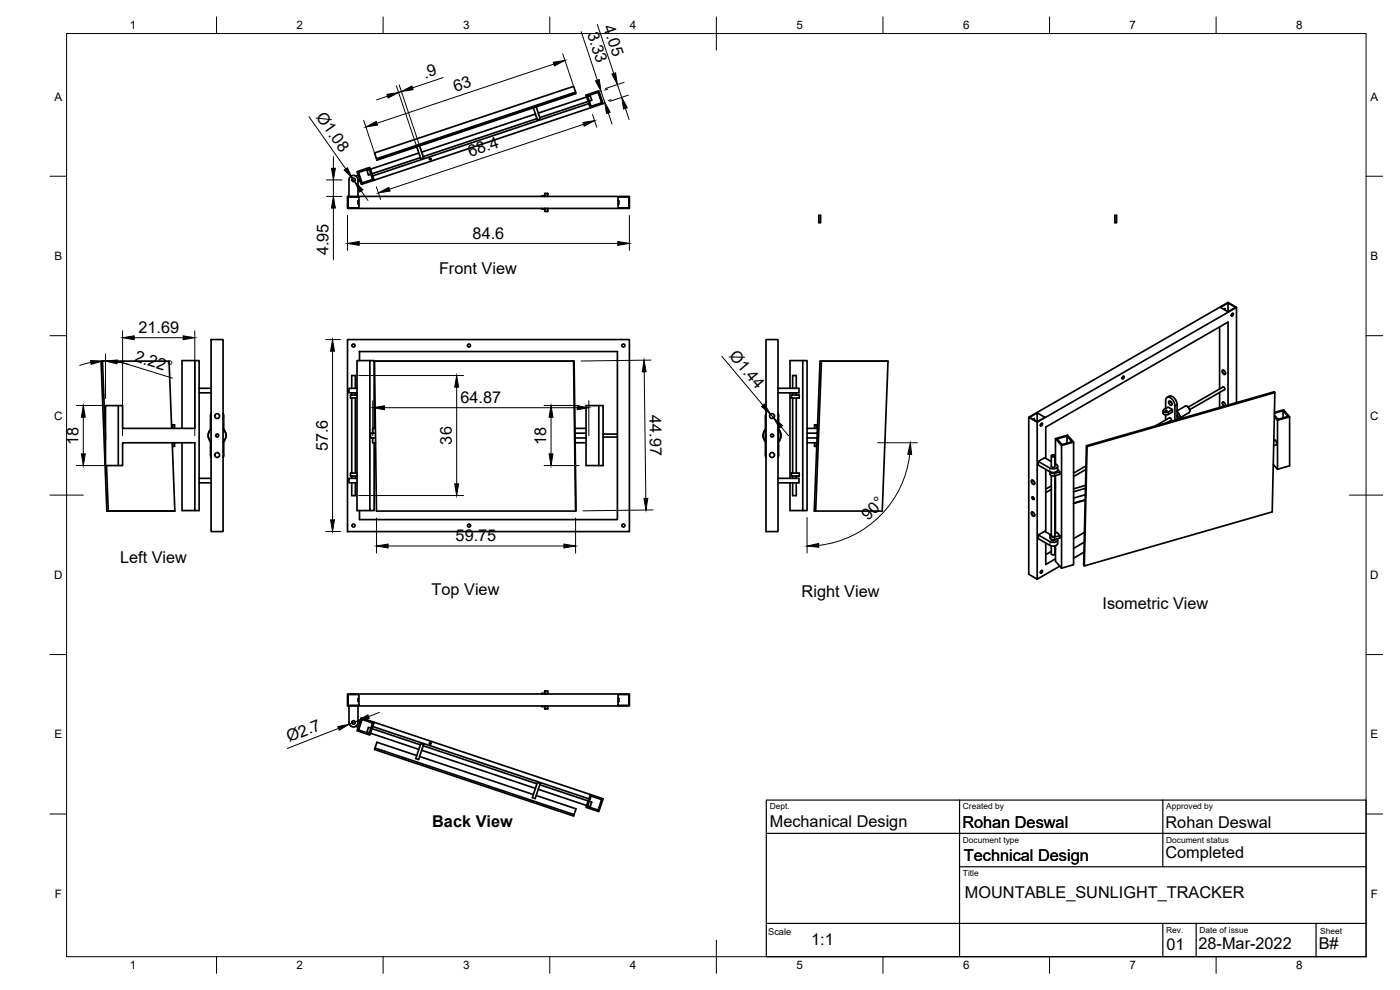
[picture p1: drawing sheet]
<svg xmlns="http://www.w3.org/2000/svg" width="420mm" height="297mm" viewBox="0 0 420 297" stroke-linecap="round" stroke-linejoin="round" font-family="sans-serif">
<!-- layer: Visible -->
<g fill="none" stroke="#000" stroke-width=".51">
<path d="M160.7 34.2l-34.1 11.4M160.9 32.1l1.2 3.6-.8 .3-1.2-3.6M161.1 35.6l-34.1 11.4M172.7 27.7l-.6-1.8-59.7 20 .6 1.7M176.1 29.1l-14.6 4.8M176.3 28.8l3.2-1.1 1.1 3.2-3.2 1zM176.4 29l.7-.3 .5 1.4-.8 .2M176.5 30.4l-14.5 4.9M176.7 31.1l-64.9 21.7M177.2 32.4l-1.3-3.9 3.8-1.3 1.3 3.9-68.7 23M104.3 58.9h84.6v3.6h-84.6zM104.5 59.1h3.2v3.3h-3.2z"/>
<path d="M104.7 58.9l.1-4.9a1.34 1.34 0 0 1 1.3-1.4 1.34 1.34 0 0 1 1.3 1.4v4.9M107.1 51.5l3.9-1.3 1.3 3.9-3.9 1.2zM107.5 52.6l-.7 .2M107.6 51.7l3.2-1 1 3.1-3.1 1.1zM108.1 54.3l-.7 .2M110.8 50.9l-.7 .2 .5 1.4 .7-.3M113 47.6l59.7-19.9 .2 .4-59.8 20zM125.7 45.9l-14.5 4.9M125.9 43.8l1.2 3.6-.8 .3-1.2-3.6M126.2 47.3l-14.6 4.8M163.5 58.8h-.9v.1M163.5 58.1v.7"/>
<path d="M163.5 58v.9v-.1M163.5 58v.1M163.5 58h.8M164.3 58l.1 .9M164.3 58v.9M185.5 59.1h3.2v3.3h-3.2zM107.7 60.3h-.3v.9h.3M162.6 62.5v.2h.9M163.5 62.7v-.2v.9M163.5 62.7v.7h.8M164.3 62.5v.9M164.4 62.5l-.1 .9"/>
<path d="M185.5 60.3h.2v.9h-.2M245.7 64.6h.6v2.3h-.6zM334.6 64.6h.5v2.3h-.5zM366 98.1v18.6M367.3 92.8l.3-.2 .1 .4M367.6 92.6v.3M368.6 90.9l-2.3 1.3 2.3 1.3 2.2-1.3-2.2-1.3v2.6M369.7 94.2l.3-.2 .2 .2-.5 .6-.2-.2zM370 94l-.1 .5-.3 .3M371.1 92.2l-2.5-1.5-59.9 34.5M30.8 108.4h-.5l1.8 44.9M30.8 108.4h19.9l.8 20.1"/>
<path d="M30.8 108.4l.9 23.3M58.5 108.2h1.3v45h-1.3M59.8 117.9h3.6M59.8 116.5h3.6M63.4 101.9h3.6v57.6h-3.6zM104.3 101.9h84.6v57.6h-84.6zM105.6 116.5v-3.8h1v3.8M105.6 117.9v.6M105.6 119.4v22.6M106.6 117.9v.6M106.6 119.4v22.6M107.1 116.5h-2.4v1.4h2.4"/>
<path d="M107.1 118.5h-1.9v.9h1.9M107.9 108.2v-2.7h77.4v50.4h-77.4v-2.7M111 108.2h-3.9v45h3.9M112.4 108.4l.6 44.9h59.7l-.4-44.9h-59.9h59.7M172.3 108.4l.4 44.9M229.9 101.9h3.6v57.6h-3.6zM233.5 116.5h6.3v1.4h-6.3M237.1 116.5v-8.3h5.1v45h-5.1v-8.3M237.1 117.9v25.6M237.5 118.5h2.4v.9h-2.4zM237.9 116.5v-3.8h1.1v3.8M237.9 117.9v.6"/>
<path d="M237.9 119.4v22.6M239 117.9v.6M239 119.4v22.6M240.9 108.2v45M246.1 108.4h20.4l-1.7 44.9h-20.4zM246.1 108.4h20.4M246.5 108.4l-1.7 44.9M336.9 113.1l.3-.2 .2 .2-.5 .6-.2-.2zM337.2 112.9v.4l-.4 .3M350.9 118.9l-.7 .4M350.9 118.9a2.35 2.35 0 0 1 2.4 2.5v4.5M366 117.8v4.5"/>
<path d="M366.9 111.2a.74 .74 0 0 1 .8 .3 .74 .74 0 0 1-.1 .9l-.7-.5zM367 111l.1 .8 .6 .5M382.6 117.8l-56.4 16.2-.1-.3M32 139.7l.5 13.6M35.5 121.7h-3.8v18h3.8M51.7 132.8l.8 20.5M51.9 128.5v-1h.5v1M51.9 132.8v1.1h.5v-1.1M54.6 128.5v-20.3h3.9v20.3h-21.7v-6.8h-1.3v18h1.3v-6.9h21.7v20.4h-3.9v-20.4M63.2 132.5l.2 4.8M63.4 128.7a2.66 2.66 0 0 0 0 3.9M63.4 128.7a2.7 2.7 0 0 0 0 4"/>
<path d="M63.4 124l-.2 4.8M67 128.7a2.7 2.7 0 0 1 0 4M67 124l.1 4.8M67 128.7a2.66 2.66 0 0 1 0 3.9M67.1 132.5l-.1 4.8M111.8 131.4v1.4h.9M112.3 128.5v-20.3h-1.3v45h1.3v-20.4M112.6 128.5h-.8v1.5M112.7 130l-1.3-.1-.2 .8 .2 .7h1.3M172.6 128.5h3.3M172.6 130h3.3M172.6 131.4h3.3"/>
<path d="M172.6 132.8h3.3M175.9 121.7h5.1v18h-5.1zM179.7 121.7v18M181 130.2h4.3M181 131.1h4.3M229.7 128.9a2.66 2.66 0 0 0 0 3.5M229.7 128.8a2.7 2.7 0 0 0 0 3.7M229.9 124l-.2 .8v11.7l.2 .8M233.5 124l.2 .8M233.7 124.8v11.7M233.7 128.8a2.7 2.7 0 0 1 0 3.7M233.7 136.5l-.2 .8"/>
<path d="M233.7 128.9a2.66 2.66 0 0 1 0 3.5M242.2 128.5h3.1M242.2 132.8h3M242.2 131.4h3M242.2 130h3.1M244.5 128.5v-1h.5v1M244.5 132.8v1.1h.5v-1.1M245 131.4l.2 .2M245.3 129.7l-.3 .3M310 125.8l.4-.2v.4M310.3 125.6v.3M311.3 123.9l-2.3 1.3 2.3 1.3 2.3-1.3-2.3-1.3v2.6"/>
<path d="M311.3 126.7l-2.6-1.5v47.1l2.6 1.5M311.6 138.4l3.5 2.1 1.2 .2a.91 .91 0 0 0 1-1.1l-.3-.2M312.4 127.2l.3-.2 .2 .2-.5 .6-.2-.2zM312.7 127v.5l-.4 .3M315.5 138.5l-2-1.2-1.9 1.1v1.1l3.5 2.1M315.5 136.8v3.1M315.5 136.7l.7-.2 .4 .4-.7 .2zM316.6 136.8v3.1l-.5 .3-.6-.3M316.6 139.1l.4 .3M316.8 131.6v7.6M317.2 131.7l3-.9 1.5 1.8-3 .8zM317.4 139.9v1.1"/>
<path d="M318.6 133.7l-1.8-2.1 3.6-1 1.8 2v36.8l-3.6 1.1-1.8-2.1v-4.6M318.6 133.7v36.8M320.2 130.8v2.2M322.2 132.6l-3.6 1.1M325.9 139.8l-3.7 2.2M326.1 133.7l56.3-16.2 .2 .3-.8 35.8-56.4 16.2-.2-.2zM326.2 134l-.8 35.8M349 123.3l.1 .7 .2 .3 .6 .2 .7-.2M349.3 122.9l1.3-.7 1.3 .7v.7l-1.3 .8M349.8 123.1l.4 .1-.4 .2zM349.8 122.6v-2.4a.95 .95 0 0 1 .7-1 .95 .95 0 0 1 1.1 .4l.6 .8 .4 .9v4.8M349.8 124.5v1.5"/>
<path d="M350.4 126.7l1.1-.6-.2-.7h-.3l-4.2 2.4M350.8 120.4a.74 .74 0 0 1 .8 .4 .74 .74 0 0 1-.1 .8l-.6-.4zM351.4 120.5l.3 .6M351.9 122.9l-1.9 .9-.9-.4 .2-.5M353.2 124.6l.5 1.2-.4-1.1M353.3 123.3l2.4-1.5a1.32 1.32 0 0 1 1.2 2l-2.7 1.5M354.3 125.6l-.2-.9-.8-1.2 1 2.1M356.3 121.9h.1M356.3 121.9l.6 .6 .2 .8M356.6 122.2l10.5-6.1 .4 .3v.5l-10.5 6M357.1 123.3h.1M367 120.6v.7l.5 .5"/>
<path d="M367.8 121.8l-.2-.8-.6-.4-.2 .6 .5 .7M368.6 121.5v-24.9l-54.8 31.6v9.3M371.1 120.8v-28.6l-59.8 34.5v47.1M382.3 132.2l.5-.1 .4 1-.2 .4-.8 .2M382.5 125l.9 1.1v14.7l-1.3-1.5M382.5 123.7l2.7-.7 1.8 2.1-3.6 1M382.5 124l2.6-.8 1.4 1.8-2.9 .8-1.1-1.2M385.1 123.2v2.2M387 125.1v14.7l-3.6 1M32.5 153.3h-.4h20.4M32.5 153.3h20M59.8 144.9h3.6"/>
<path d="M59.8 143.5h3.6M105.6 144.9v3.8h1v-3.8M105.6 142.8v.7M106.6 142.8v.7M107.1 143.5h-2.4v1.4h2.4M107.1 142h-1.9v.8h1.9M233.5 143.5h6.3v1.4h-6.3M237.5 142h2.4v.8h-2.4zM237.9 144.9v3.8h1.1v-3.8M237.9 142.8v.7M239 142.8v.7M309.6 144.1a.74 .74 0 0 1 .8 .4 .74 .74 0 0 1-.1 .9l-.6-.5z"/>
<path d="M309.6 153.7a.74 .74 0 0 1 .8 .4 .74 .74 0 0 1-.1 .8l-.6-.4zM309.7 144l.1 .8 .6 .5M309.7 153.6l.1 .8 .6 .4M309.7 149.1l.5 .1 .1 .6-.4-.1zM309.9 149v.5l.4 .3M313.8 140.8v18.8M315.2 141.6v.7M315.5 142.7v18M315.5 145.8l-1.7 1M315.5 146.8l-1.7 1M315.6 141.7h.9M316.6 142.7v18l-.5 .3-.6-.3"/>
<path d="M316.6 160l.7-.2 .8 .9v.7l-1.9 .5-.8-.2-.2-.3M316.8 142.7v17.2M316.8 145.1l-.2 .1M316.8 146.1l-.2 .1M317.4 141a1.61 1.61 0 0 1-2.3 .6M317.4 140.8l.7 .8v.7l-1.9 .5-.8-.2-.2-.3M318.1 141.6l-1.9 .5-.8-.2-.2-.3M325.5 159.7l-3.3 1.9M325.7 150.1l-3.5 1M325.7 150l-3.5 .9M325.7 148.4l-3.5 1M325.8 146.5l-3.6 1"/>
<path d="M325.8 145.6l-3.6 1.1M325.9 140.9l-3.7 2.1M311.6 160.5l3.5 2a1.58 1.58 0 0 0 2.3-.6l-.1-.2M312.3 171.5l.3 .2M312.4 171.3l.3-.2 .2 .3-.5 .6-.2-.3zM312.7 171.1v.5l-.4 .3M313.8 162.9v6.5l3-1.7M315.2 160.7v.7M315.3 160.4l-1.8-1-1.9 1.1v1.1l3.5 2a1.61 1.61 0 0 0 2.3-.5v-1.1M315.5 165.4l-1.7 1M315.5 161.8v.2M315.5 163.8v2.4"/>
<path d="M315.5 160.3l-.3 .5 .6 .4 2.3-.5M316.6 161.8l-.1 .3-.4 .2-.6-.3M316.6 163.8v2.4l-.5 .3-.6-.3M316.8 164.7l-.2 .1M318.1 169.9l-6.8 3.9M325.3 165.7l-3.1 1.8M325.4 162.7l-3.2 1.8M104.3 208.2h84.6v3.6h-84.6zM104.5 208.4h3.2v3.2h-3.2zM104.7 211.8l.1 5a1.34 1.34 0 0 0 1.3 1.3 1.34 1.34 0 0 0 1.3-1.3v-5M106.8 217.9l.7 .3M107.4 216.3l.7 .2"/>
<path d="M107.7 209.6h-.3v.9h.3M108.4 215.4l3.9 1.3-1.3 3.8-3.9-1.2zM108.7 215.9l3.1 1-1 3.2-3.2-1.1zM111.2 220l14.5 4.8M111.3 218.5l-.7-.2-.5 1.3 .7 .3M111.6 218.6l14.6 4.9M111.8 218l64.9 21.7M112.3 216.7l68.7 23-1.3 3.8-3.8-1.3 1.3-3.8M162.6 211.8v.2h.9v-.2v.9M163.5 208h-.9v.2M163.5 212v.7M163.5 212.7h.8"/>
<path d="M163.5 207.3v.9v-.2M163.5 207.3v.7M163.5 207.3h.8M164.3 207.3l.1 .9M164.3 207.3v.9M164.3 211.8v.9M164.4 211.8l-.1 .9M185.5 208.4h3.2v3.2h-3.2zM185.5 209.6h.2v.9h-.2M112.5 224.4l-.1 .5 59.7 19.9 .2-.4M125.1 226.7l-12-4-.6 1.7 59.8 20 .6-1.7-12-4M125.9 227l34.2 11.4"/>
<path d="M126.3 223.1l.8 .3-1.5 4.5-.8-.3zM126.6 225.1l34.1 11.4M127 223.8l34.1 11.4M161.3 234.8l.8 .3-1.5 4.5-.8-.3zM161.5 236.8l14.6 4.9M162 235.5l14.5 4.8M177.4 238.9l3.2 1-1.1 3.2-3.2-1.1zM176.8 240.4l.8 .3-.5 1.3-.7-.2"/>
<circle cx="106.1" cy="54" r=".54"/>
<circle cx="129.1" cy="47.7" r=".26"/>
<circle cx="106.1" cy="103.7" r=".46"/>
<circle cx="140.7" cy="103.7" r=".46"/>
<circle cx="187.1" cy="103.7" r=".46"/>
<circle cx="65.2" cy="130.7" r=".46"/>
<circle cx="65.2" cy="136.5" r=".73"/>
<circle cx="65.2" cy="124.8" r=".73"/>
<circle cx="231.7" cy="124.8" r=".73"/>
<circle cx="231.7" cy="136.5" r=".73"/>
<circle cx="231.7" cy="130.7" r=".46"/>
<circle cx="106.1" cy="157.7" r=".46"/>
<circle cx="140.7" cy="157.7" r=".46"/>
<circle cx="187.1" cy="157.7" r=".46"/>
<circle cx="106.1" cy="216.8" r=".54"/>
<circle cx="129.1" cy="223" r=".26"/>
</g>
<!-- layer: Visible Narrow -->
<path d="M350.6 123.6v.8M353.3 121.4l-.7 .4M315.1 140.5v1.1M316.5 142v.8M315.1 162.5v1.1M316.5 161.2v.7" fill="none" stroke="#000" stroke-width=".3"/>
<!-- layer: Border -->
<g fill="none" stroke="#000" stroke-width=".3">
<path d="M20 10.1h390v276.9h-390zM65 5.1v5M115 5.1v5M165 5.1v5M215 5.1v10M265 5.1v5M315 5.1v5M365 5.1v5M15 52.9h5M410 52.9h5M15 100.7h5M410 100.7h5"/>
<path d="M15 148.6h10M405 148.6h10M15 196.4h5M410 196.4h5M15 244.2h5M410 244.2h5M65 287v5M115 287v5M165 287v5M215 282.1v9.9M265 287v5M315 287v5"/>
<path d="M365 287v5"/>
</g>
<!-- layer: TitleBlock -->
<path d="M230 240.1h180v46.9h-180zM230 250h180M288 240.1v46.9M349 240.1v20M230 277.1h180M288 260.1h122M349 277.1v9.9M359 277.1v9.9M395 277.1v9.9" fill="none" stroke="#000" stroke-width=".36"/>
<!-- layer: Dimensions -->
<g fill="none" stroke="#000" stroke-width=".3">
<path d="M166.2 19.2l-53.1 17.8M168.9 16.1l3.3 10M174.4 9.5l4.9 14.6M179.3 7.3l4.9 14.8M92.7 35l11.1 15.7M109.1 36.1l3.4 10M116.3 28.9l-3.3 1.1M119 25.8l6.6 19.9M119.8 25.5l6.7 19.9M120.5 27.5l-.9 .3M133 23.3l-9.2 3.1M175.1 37.3l-58.2 19.5"/>
<path d="M177.8 34.4l1.3 3.8M180.4 27.4l1 3.2M182.4 26.7l-.9 .3M182.6 33.9l1.1 3.3M183.4 29.9l-.9 .3M185.3 25.4l1.3 3.8M187.3 24.7l-5.6 1.9M187.7 32.5l1.1 3.4M188.6 28.5l-5.6 1.9M98 54h4.6M98 58.9h4.6M100.1 47v3.5"/>
<path d="M100.1 54v4.9M105.8 53.5l.6 .9M108.4 57.3l2 2.9M112.9 56l1.3 3.9M100.1 62.4v15.6M104.3 64.6v10.5M107.8 73h77.6M188.9 64.6v10.5M36.8 99.2v31.5M58.5 99.2v31.5M27.3 108.7l-3.4 .9M30.8 108.3h.9a23.4 23.4 0 0 1 6.9 1.1"/>
<path d="M31.7 106.2v13.4M35.2 108.6l3.4 .8M38.6 109.4l13.2 4.1M40.3 101.3h14.7M97.7 101.9h4.5M99.8 105.4v50.6M107.7 112.7h31.4M137.1 116.2v29M193.3 111.6l.5 37.9M195.4 108l-21 .3M216.6 106.9l12.4 14.7M22.9 139.7h10.5"/>
<path d="M22.9 121.7h10.5M25 125.2v11M111.9 120.2v10.5M115.4 122.3h57.8M163.3 139.7h10.5M163.3 121.7h10.5M165.4 125.2v11M176.7 120.2v10.5M231.2 124.3l1 1.1M234.4 128.1l2.3 2.6M263.4 132.8h11.9M273 136.3a31 31 0 0 1-27.3 27.3"/>
<path d="M97.7 159.5h4.5M107.7 148.7h31.4M113 155.4v10.5M172.7 155.4v10.5M196 153l-21 .3M242.2 155.3v10.6M116.5 163.8h52.7M101.6 218.6l-15.4 6M104.8 216.8a1.34 1.34 0 0 0 1.8 1.2M107.4 216.3l-2.6 1M113.9 213.7l-3.3 1.3"/>
</g>
<g fill="#000" stroke="#000" stroke-width=".3">
<path d="M166 18.7l3.5-.6-3.1 1.7zM109.8 38.1l3.1-1.7 .4 1.1zM116.1 28.3l3.5-.5-3.1 1.6zM120.5 27.5l3.1-1.7 .4 1.1zM174.9 36.8l3.5-.6-3.1 1.7zM178.7 24.3l1.1-.4 .6 3.5zM181.4 30.6l1.7 3.1-1.1 .4zM183.6 22.2l1.1-.3 .6 3.5zM186.6 29.2l1.7 3.1-1.2 .4zM99.5 50.5h1.1l-.5 3.5zM103.3 51l.9-.7 1.6 3.2zM106.4 54.4l2.5 2.5-1 .7z"/>
<path d="M113.6 57.9l3.1-1.7 .4 1.1zM100.1 58.9l.5 3.5h-1.1zM104.3 73l3.5-.5v1.1zM185.4 72.5l3.5 .5-3.5 .6zM27.2 108.2l3.6 .1-3.5 1zM31.7 108.3l3.5-.3-.1 1.2zM36.8 101.3l3.5-.5v1.1zM55 100.8l3.5 .5-3.5 .6zM99.8 101.9l.6 3.5h-1.2zM137.1 112.7l.5 3.5h-1.1zM193.3 108.1l.6 3.5h-1.2zM24.4 136.2h1.2l-.6 3.5z"/>
<path d="M25 121.7l.6 3.5h-1.2zM111.9 122.3l3.5-.5v1.1zM164.8 136.2h1.1l-.5 3.5zM165.4 121.7l.5 3.5h-1.1zM173.2 121.8l3.5 .5-3.5 .6zM228.5 122l.9-.8 1.8 3.1zM232.2 125.4l2.6 2.3-.8 .7zM273.2 132.8l.4 3.6-1.2-.1zM99.2 156h1.2l-.6 3.5zM136.5 145.2h1.1l-.5 3.5zM193.3 149.5h1.1l-.5 3.5zM113 163.8l3.5-.6v1.2z"/>
<path d="M169.2 163.2l3.5 .6-3.5 .6zM242.2 163.8l3.5-.7v1.1zM101.4 218l3.4-.7-3 1.8zM107.4 216.3l3-1.8 .4 1.1z"/>
</g>
<g font-size="4.9">
<text x="176.2" y="10.1" transform="rotate(72 176.2 10.1)">3.33</text>
<text x="181.1" y="8.1" transform="rotate(71 181.1 8.1)">4.05</text>
<text x="127.6" y="23.6" transform="rotate(-18 127.6 23.6)">.9</text>
<text x="136.7" y="27.6" transform="rotate(-18 136.7 27.6)">63</text>
<text x="94.7" y="35.1" transform="rotate(55 94.7 35.1)">Ø1.08</text>
<text x="141.1" y="47.1" transform="rotate(-19 141.1 47.1)">68.4</text>
<text x="141.8" y="71.6">84.6</text>
<text x="98.6" y="76.7" transform="rotate(-90 98.6 76.7)">4.95</text>
<text x="131.8" y="82.1">Front View</text>
<text x="41.6" y="99.9">21.69</text>
<text x="218.6" y="106.8" transform="rotate(50 218.6 106.8)">Ø1.44</text>
<text x="40.2" y="108.4" transform="rotate(17 40.2 108.4)">2.22°</text>
<text x="138.2" y="120.9">64.87</text>
<text x="195" y="124.5" transform="rotate(89 195 124.5)">44.97</text>
<text x="23.5" y="133.5" transform="rotate(-90 23.5 133.5)">18</text>
<text x="98.3" y="135.4" transform="rotate(-90 98.3 135.4)">57.6</text>
<text x="135.6" y="133.4" transform="rotate(-90 135.6 133.4)">36</text>
<text x="163.9" y="133.5" transform="rotate(-90 163.9 133.5)">18</text>
<text x="260.5" y="156.3" transform="rotate(-45 260.5 156.3)">90°</text>
<text x="136.7" y="162.4">59.75</text>
<text x="36" y="169">Left View</text>
<text x="129.5" y="178.6">Top View</text>
<text x="240.6" y="179">Right View</text>
<text x="330.9" y="182.7">Isometric View</text>
<text x="86.8" y="222.7" transform="rotate(-21 86.8 222.7)">Ø2.7</text>
<text x="129.7" y="248.3">Back View</text>
<text x="231" y="248.2">Mechanical Design</text>
<text x="288.8" y="248.4">Rohan Deswal</text>
<text x="349.8" y="248.4">Rohan Deswal</text>
<text x="349.7" y="257.4">Completed</text>
<text x="289.3" y="258.4">Technical Design</text>
<text x="289.6" y="269.4">MOUNTABLE_SUNLIGHT_TRACKER</text>
<text x="243.5" y="283.6">1:1</text>
<text x="350" y="285">01</text>
<text x="359.7" y="284.8">28-Mar-2022</text>
<text x="395.8" y="284.7">B#</text>
</g>
<g font-size="3.5">
<text x="39" y="8.8">1</text>
<text x="89" y="8.8">2</text>
<text x="139" y="8.8">3</text>
<text x="189" y="8.8">4</text>
<text x="239" y="8.8">5</text>
<text x="289" y="8.8">6</text>
<text x="339" y="8.8">7</text>
<text x="389" y="8.8">8</text>
<text x="16.3" y="30.2">A</text>
<text x="411.3" y="30.2">A</text>
<text x="16.3" y="78">B</text>
<text x="411.3" y="78">B</text>
<text x="16.2" y="125.9">C</text>
<text x="411.2" y="125.9">C</text>
<text x="16.2" y="173.7">D</text>
<text x="411.2" y="173.7">D</text>
<text x="16.3" y="221.6">E</text>
<text x="411.3" y="221.6">E</text>
<text x="16.4" y="269.4">F</text>
<text x="411.4" y="269.4">F</text>
<text x="39" y="290.8">1</text>
<text x="89" y="290.8">2</text>
<text x="139" y="290.8">3</text>
<text x="189" y="290.8">4</text>
<text x="239" y="290.8">5</text>
<text x="289" y="290.8">6</text>
<text x="339" y="290.8">7</text>
<text x="389" y="290.8">8</text>
</g>
<text font-size="2.8" x="230.5" y="280.5">Scale</text>
<g font-size="2.5">
<text x="231" y="242.9">Dept.</text>
<text x="289" y="242.9">Created by</text>
<text x="350" y="242.9">Approved by</text>
<text x="289" y="252.8">Document type</text>
<text x="350" y="252.8">Document status</text>
<text x="289" y="262.9">Title</text>
<text x="350" y="279.9">Rev.</text>
<text x="360" y="279.9">Date of issue</text>
<text x="396.2" y="280.3">Sheet</text>
</g>
</svg>
